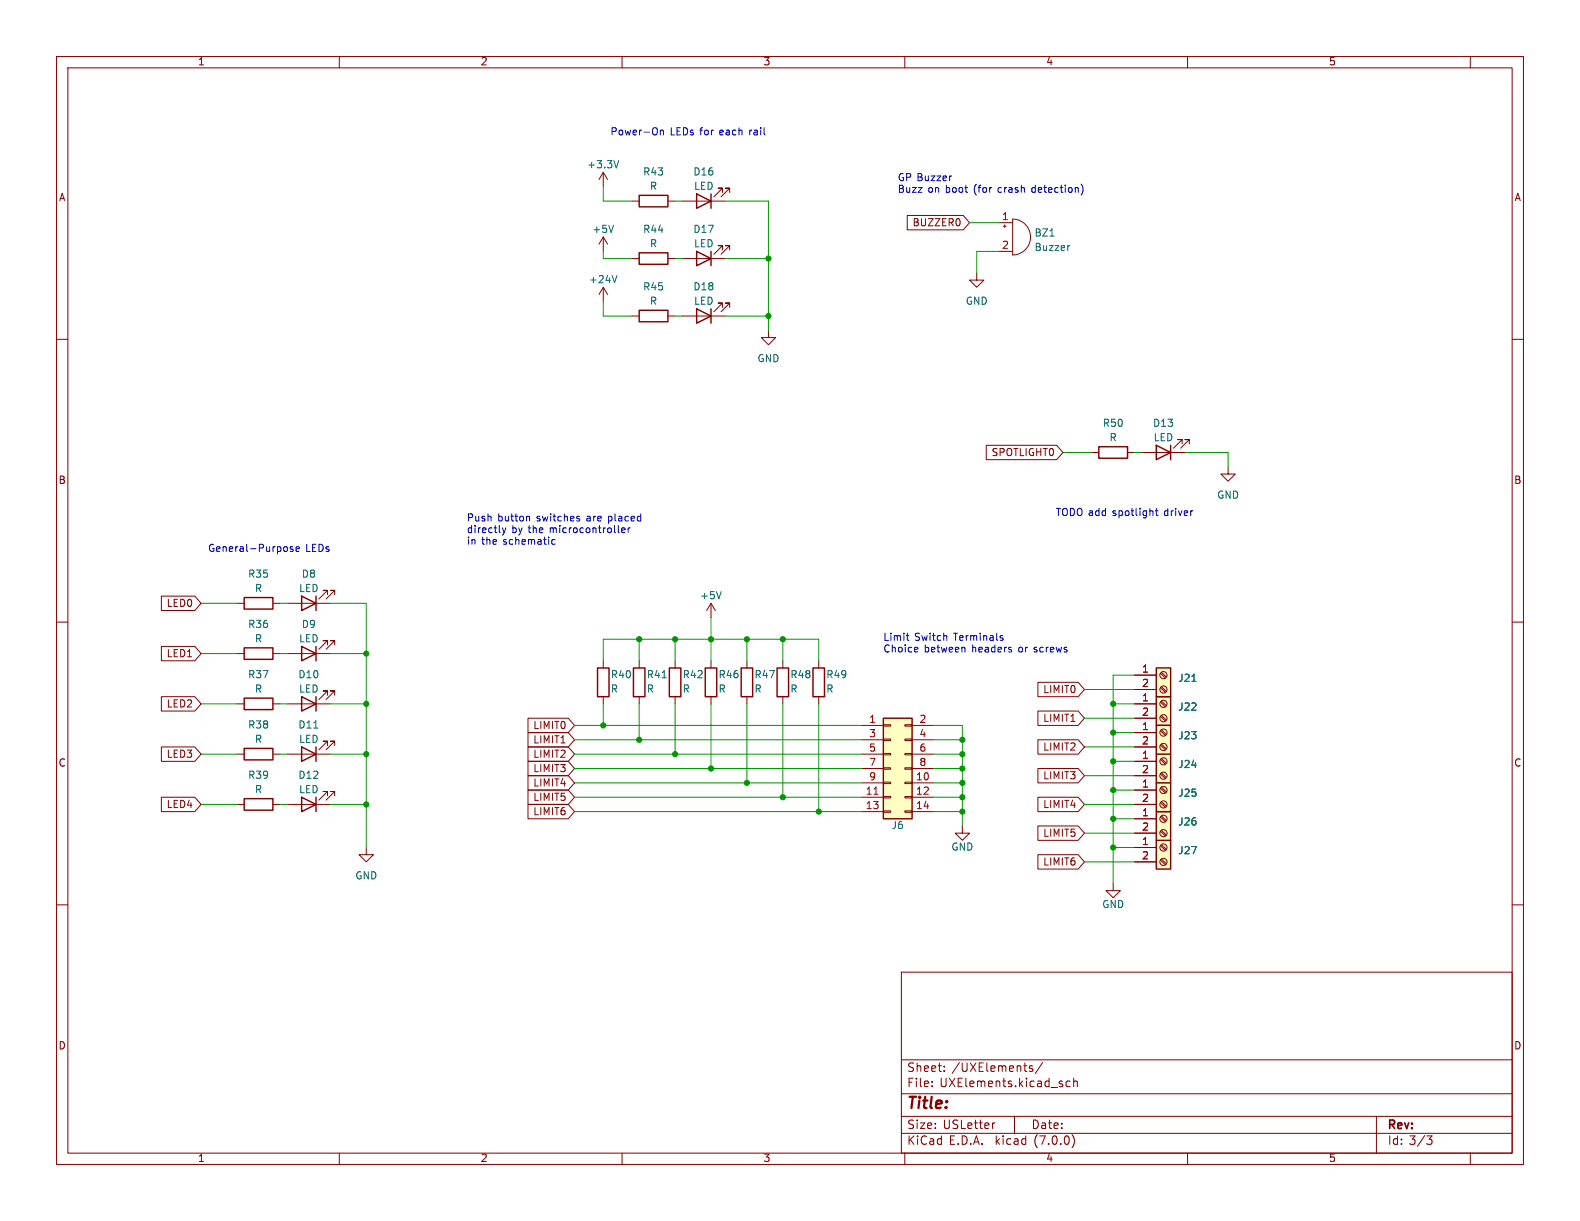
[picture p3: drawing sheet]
<svg xmlns="http://www.w3.org/2000/svg" width="279mm" height="216mm" viewBox="0 0 279 216" stroke-linecap="round" stroke-linejoin="round" font-family="sans-serif">
<g fill="none" stroke="#840000" stroke-width=".18">
<path d="M10 10h259.4v195.9h-259.4zM12 12h255.4v191.9h-255.4zM60 10v2M110 10v2M160 10v2M210 10v2M260 10v2M106.7 30.5v2.5M106.7 30.5l-.8 1.3M106.7 30.5l.7 1.3M111.8 35.6h1.2M118.1 35.6h1.3"/>
<path d="M120.6 35.6h7.7M127.8 34v-.7h-.8h.8l-1.6 1.5M129 34v-.7h-.7h.7l-1.5 1.5M160.4 38.1h9.9l1.1 1.3-1.1 1.2h-9.9zM176.5 39.4h2.6M177.7 39.8v.5M179.1 38.7a3.2 3.2 0 0 1 3.1 3.2 3.2 3.2 0 0 1-3.1 3.2zM10 60h2M106.7 41.9v2.6M106.7 50.8v2.5M106.7 41.9l-.8 1.3M106.7 41.9l.7 1.3"/>
<path d="M106.7 50.8l-.8 1.3M106.7 50.8l.7 1.3M111.8 45.7h1.2M111.8 55.9h1.2M118.1 45.7h1.3M118.1 55.9h1.3M120.6 45.7h7.7M120.6 55.9h7.7M127.8 44.2v-.8h-.8h.8l-1.6 1.6M127.8 54.4v-.8h-.8h.8l-1.6 1.5M129 44.2v-.8h-.7h.7l-1.5 1.6M129 54.4v-.8h-.7h.7l-1.5 1.5"/>
<path d="M135.9 58.4v1.3h1.3l-1.3 1.3-1.3-1.3h1.3M172.7 48.3v1.2h1.3l-1.3 1.3-1.3-1.3h1.3M176.5 44.5h2.6M177.4 40h.5M267.4 60h2M174.4 78.7h12.4l1.2 1.3-1.2 1.3h-12.4zM209 78.5v-.8h-.7h.7l-1.5 1.5M210.3 78.5v-.8h-.8h.8l-1.5 1.5M193 80h1.3M199.4 80h1.3M201.9 80h7.6M217.2 82.6v1.2h1.2l-1.2 1.3-1.3-1.3h1.3"/>
<path d="M10 110h2M28.5 114.3h5.9l1.2 1.3-1.2 1.2h-5.9zM28.5 105.4h5.9l1.2 1.3-1.2 1.3h-5.9zM41.9 115.6h1.3M41.9 106.7h1.3M48.3 115.6h1.2M48.3 106.7h1.2M50.8 115.6h7.6M50.8 106.7h7.6M57.9 105.2v-.8h-.8h.8l-1.5 1.5M57.9 114v-.7h-.8h.8l-1.5 1.5M59.2 105.2v-.8h-.8h.8l-1.5 1.5"/>
<path d="M59.2 114v-.7h-.8h.8l-1.5 1.5M106.7 116.8v1.3M113 116.8v1.3M119.4 116.8v1.3M125.7 106.7l-.7 1.3M125.7 106.7v2.5M125.7 116.8v1.3M125.7 106.7l.8 1.3M132.1 116.8v1.3M138.4 116.8v1.3M144.8 116.8v1.3M200.7 119.4h3.8"/>
<path d="M205.2 119l.9 .9M205.4 118.9l.8 .8M267.4 110h2M28.5 123.2h5.9l1.2 1.3-1.2 1.2h-5.9zM28.5 132.1h5.9l1.2 1.3-1.2 1.2h-5.9zM41.9 124.5h1.3M41.9 133.4h1.3M48.3 124.5h1.2M48.3 133.4h1.2M50.8 124.5h7.6M50.8 133.4h7.6M57.9 122.9v-.7h-.8h.8l-1.5 1.5"/>
<path d="M57.9 131.8v-.7h-.8h.8l-1.5 1.5M59.2 122.9v-.7h-.8h.8l-1.5 1.5M59.2 131.8v-.7h-.8h.8l-1.5 1.5M93.4 134.6h7.1l1.1 1.3-1.1 1.3h-7.1zM93.4 139.7h7.1l1.1 1.3-1.1 1.2h-7.1zM93.4 127h7.1l1.1 1.3-1.1 1.2h-7.1zM93.4 129.5h7.1l1.1 1.3-1.1 1.3h-7.1zM93.4 137.2h7.1l1.1 1.2-1.1 1.3h-7.1zM93.4 132.1h7.1l1.1 1.3-1.1 1.2h-7.1zM106.7 123.2v1.3M113 123.2v1.3M119.4 123.2v1.3"/>
<path d="M125.7 123.2v1.3M132.1 123.2v1.3M138.4 123.2v1.3M144.8 123.2v1.3M152.4 133.4h3.8M152.4 128.3h3.8M152.4 138.4h3.8M152.4 130.8h3.8M152.4 135.9h3.8M156.2 138.3h1.3v.3h-1.3zM156.2 135.8h1.3v.2h-1.3zM156.2 133.2h1.3v.3h-1.3z"/>
<path d="M156.2 130.7h1.3v.2h-1.3zM156.2 128.1h1.3v.3h-1.3zM160 138.3h1.3v.3h-1.3zM160 135.8h1.3v.2h-1.3zM160 133.2h1.3v.3h-1.3zM160 130.7h1.3v.2h-1.3zM160 128.1h1.3v.3h-1.3zM161.3 133.4h3.8M161.3 128.3h3.8M161.3 138.4h3.8M161.3 130.8h3.8M161.3 135.9h3.8"/>
<path d="M183.5 130.8h7.2l1.1 1.3-1.1 1.3h-7.2zM183.5 125.7h7.2l1.1 1.3-1.1 1.3h-7.2zM183.5 120.6h7.2l1.1 1.3-1.1 1.3h-7.2zM183.5 135.9h7.2l1.1 1.3-1.1 1.2h-7.2zM200.7 124.5h3.8M200.7 127h3.8M200.7 134.6h3.8M200.7 137.2h3.8M200.7 129.5h3.8M200.7 132.1h3.8M200.7 139.7h3.8M200.7 121.9h3.8"/>
<path d="M205.2 126.7l.9 .8M205.2 124.1l.9 .9M205.2 136.8l.9 .9M205.2 134.3l.9 .8M205.2 131.7l.9 .9M205.2 129.2l.9 .8M205.2 139.4l.9 .8M205.2 121.6l.9 .8M205.4 126.5l.8 .8M205.4 124l.8 .8M205.4 136.7l.8 .8M205.4 134.1l.8 .9"/>
<path d="M205.4 131.6l.8 .8M205.4 129l.8 .9M205.4 139.2l.8 .8M205.4 121.4l.8 .9M10 160h2M28.5 141h5.9l1.2 1.2-1.2 1.3h-5.9zM41.9 142.2h1.3M48.3 142.2h1.2M50.8 142.2h7.6M57.9 140.7v-.7h-.8h.8l-1.5 1.5M59.2 140.7v-.7h-.8h.8l-1.5 1.5M64.8 149.9v1.2h1.2l-1.2 1.3-1.3-1.3h1.3"/>
<path d="M93.4 142.2h7.1l1.1 1.3-1.1 1.3h-7.1zM152.4 141h3.8M152.4 143.5h3.8M156.2 143.4h1.3v.2h-1.3zM156.2 140.8h1.3v.3h-1.3zM160 143.4h1.3v.2h-1.3zM160 140.8h1.3v.3h-1.3zM161.3 141h3.8M161.3 143.5h3.8M170.2 146.1v1.2h1.2l-1.2 1.3-1.3-1.3h1.3M183.5 146h7.2l1.1 1.3-1.1 1.3h-7.2zM183.5 151.1h7.2l1.1 1.3-1.1 1.3h-7.2z"/>
<path d="M183.5 141h7.2l1.1 1.2-1.1 1.3h-7.2zM196.8 156.2v1.3h1.3l-1.3 1.3-1.2-1.3h1.2M200.7 142.2h3.8M200.7 149.9h3.8M200.7 152.4h3.8M200.7 144.8h3.8M200.7 147.3h3.8M205.2 152.1l.9 .8M205.2 149.5l.9 .9M205.2 147l.9 .8M205.2 144.4l.9 .9M205.2 141.9l.9 .8"/>
<path d="M205.4 151.9l.8 .8M205.4 149.4l.8 .8M205.4 146.8l.8 .9M205.4 144.3l.8 .8M205.4 141.7l.8 .9M267.4 160h2M159.4 171.9h108v32h-108zM159.4 197.4h108M159.4 193.4h108M159.4 187.4h108M164.8 192v.2M164.8 191.2v.2"/>
<path d="M167 189.3v.2M167 188.5v.2M175.9 198.6h-.2M179.4 197.4v3M182.6 188.5h-.4l-.2 .2 .1 .2 .5 .1v.4h-.6M184.4 187.9l-1.3 1.9M189.2 191.2h-.4l-.3 .2v.5l.2 .2h.5M189.9 191.3l.2-.1h.3l.1 1M189.9 190.7v1.5M243.4 197.4v6.5M60 203.9v2M110 203.9v2"/>
<path d="M159.4 200.4h108M160 203.9v2M189.6 200.6a1.72 1.72 0 0 1 0 2.3M210 203.9v2M252.3 200.9h.9l-.5 .5 .5 .2v.5l-.3 .3h-.4M260 203.9v2"/>
<circle cx="205.7" cy="119.4" r=".63"/>
<circle cx="205.7" cy="127" r=".63"/>
<circle cx="205.7" cy="124.5" r=".63"/>
<circle cx="205.7" cy="132.1" r=".63"/>
<circle cx="205.7" cy="121.9" r=".63"/>
<circle cx="205.7" cy="129.5" r=".63"/>
<circle cx="205.7" cy="137.2" r=".63"/>
<circle cx="205.7" cy="134.6" r=".63"/>
<circle cx="205.7" cy="139.7" r=".63"/>
<circle cx="205.7" cy="142.2" r=".63"/>
<circle cx="205.7" cy="147.3" r=".63"/>
<circle cx="205.7" cy="152.4" r=".63"/>
<circle cx="205.7" cy="144.8" r=".63"/>
<circle cx="205.7" cy="149.9" r=".63"/>
</g>
<g fill="none" stroke="#840000" stroke-width=".25">
<path d="M113 34.5h5.1v2.1h-5.1zM123.2 34.3l2.5 1.3-2.5 1.2zM125.7 34.3v2.5M113 54.9h5.1v2h-5.1zM113 44.7h5.1v2h-5.1zM123.2 44.5l2.5 1.2-2.5 1.3zM123.2 54.6l2.5 1.3-2.5 1.3zM125.7 44.5v2.5M125.7 54.6v2.6M194.3 79h5.1v2h-5.1zM204.5 78.7l2.5 1.3-2.5 1.3zM207 78.7v2.6"/>
<path d="M43.2 114.6h5.1v2h-5.1zM43.2 105.7h5.1v2h-5.1zM53.3 105.4l2.6 1.3-2.6 1.3zM53.3 114.3l2.6 1.3-2.6 1.2zM55.9 105.4v2.6M55.9 114.3v2.5M105.7 118.1h2v5.1h-2zM112 118.1h2v5.1h-2zM118.4 118.1h2v5.1h-2zM124.7 118.1h2v5.1h-2zM131.1 118.1h2v5.1h-2zM137.4 118.1h2v5.1h-2z"/>
<path d="M143.8 118.1h2v5.1h-2zM204.5 118.1h2.5v5.1h-2.5zM43.2 123.4h5.1v2.1h-5.1zM43.2 132.3h5.1v2.1h-5.1zM53.3 123.2l2.6 1.3-2.6 1.2zM53.3 132.1l2.6 1.3-2.6 1.2zM55.9 123.2v2.5M55.9 132.1v2.5M156.2 127h5.1v17.8h-5.1zM204.5 123.2h2.5v5.1h-2.5zM204.5 133.4h2.5v5h-2.5zM204.5 128.3h2.5v5.1h-2.5z"/>
<path d="M204.5 138.4h2.5v5.1h-2.5zM43.2 141.2h5.1v2.1h-5.1zM53.3 141l2.6 1.2-2.6 1.3zM55.9 141v2.5M204.5 148.6h2.5v5.1h-2.5zM204.5 143.5h2.5v5.1h-2.5z"/>
</g>
<path d="M108.5 39.8l-.4 1.3M109.4 28.4l-.4 1.3M109.1 48.7l-.4 1.3M189.2 43.4l-.3 .1M127.5 104.6l-.4 1.3M210.8 120.5h.7" fill="none" stroke="#006464" stroke-width=".18"/>
<g fill="#ffffc2" stroke="#ffffc2" stroke-width=".18">
<path d="M204.5 148.6h2.5v5.1h-2.5z"/>
<path d="M204.5 123.2h2.5v5.1h-2.5z"/>
<path d="M204.5 133.4h2.5v5h-2.5z"/>
<path d="M204.5 128.3h2.5v5.1h-2.5z"/>
<path d="M156.2 127h5.1v17.8h-5.1z"/>
<path d="M204.5 143.5h2.5v5.1h-2.5z"/>
<path d="M204.5 138.4h2.5v5.1h-2.5z"/>
<path d="M204.5 118.1h2.5v5.1h-2.5z"/>
</g>
<path d="M154.5 140.4h.8" fill="none" stroke="#a90000" stroke-width=".18"/>
<g fill="none" stroke="#0000c2" stroke-width=".18">
<path d="M116.8 23v.9M116.8 23.1l.2-.1 .3 .1v.8M191.2 32.6a1.46 1.46 0 0 1 0 1.9M50.6 96.7l.2 .2v.4l-.2 .2M51.8 96.7h-.3l-.2 .1 .1 .2 .4 .2v.3h-.5M52.3 97.1l.6-.1v-.3h-.4l-.2 .1 .1 .7h.5M88.8 93.3l.3 .9M89.1 94.2l-.3 .4M89.4 93.3l-.3 .9M93.3 91.3l.4 .2v.6M97.6 96l.2 .2h.4M98.2 95.5l-.4-.1-.2 .2"/>
<path d="M102.2 91.3h.3M102.2 91.7l.3 .1v.1l-.2 .2h-.2M110.1 93.3l-.2 .2v.5l.2 .2 .4-.1M110.4 93.3l.1 .3-.6 .2M111.1 93.3v.9M111.3 93.3l-.2 .3M204.3 90.3h.5M204.5 89.9v1.1l.3 .2M160.3 112.4h.4M160.5 113.2h.2M162.3 114.5v.2l-.6 .2M170.6 114.5v.8"/>
<path d="M177 112.4l.3 .1M177 112.8l.3 .1 .1 .2-.2 .1h-.2"/>
</g>
<g fill="none" stroke="#009600" stroke-width=".18">
<path d="M106.7 33v2.6h5.1M119.4 35.6h1.2M128.3 35.6h7.6v22.8M171.4 39.4h5.1M106.7 44.5v1.2h5.1M106.7 53.3v2.6h5.1M119.4 55.9h1.2M119.4 45.7h1.2M128.3 55.9h7.6M128.3 45.7h7.6M176.5 44.5h-3.8v3.8M188 80h5"/>
<path d="M200.7 80h1.2M209.5 80h7.7v2.6M35.6 115.6h6.3M35.6 106.7h6.3M49.5 115.6h1.3M49.5 106.7h1.3M58.4 106.7h6.4v43.2M58.4 115.6h6.4M106.7 116.8v-3.8h38.1v3.8M113 113v3.8M119.4 113v3.8M125.7 109.2v7.6"/>
<path d="M132.1 113v3.8M138.4 113v3.8M200.7 119.4h-3.9v36.8M35.6 133.4h6.3M35.6 124.5h6.3M49.5 133.4h1.3M49.5 124.5h1.3M58.4 133.4h6.4M58.4 124.5h6.4M101.6 138.4h50.8M101.6 128.3h50.8M101.6 135.9h50.8"/>
<path d="M101.6 130.8h50.8M101.6 133.4h50.8M106.7 124.5v3.8M113 124.5v6.3M119.4 124.5v8.9M125.7 124.5v11.4M132.1 124.5v13.9M138.4 124.5v16.5M144.8 124.5v19M165.1 138.4h5.1M165.1 128.3h5.1v17.8M165.1 135.9h5.1"/>
<path d="M165.1 130.8h5.1M165.1 133.4h5.1M191.8 127h8.9M191.8 121.9h8.9M191.8 132.1h8.9M191.8 137.2h8.9M196.8 124.5h3.9M196.8 134.6h3.9M196.8 139.7h3.9M196.8 129.5h3.9M35.6 142.2h6.3M49.5 142.2h1.3"/>
<path d="M58.4 142.2h6.4M101.6 141h50.8M101.6 143.5h50.8M165.1 141h5.1M165.1 143.5h5.1M191.8 142.2h8.9M191.8 147.3h8.9M191.8 152.4h8.9M196.8 144.8h3.9M196.8 149.9h3.9"/>
</g>
<g fill="#009600" stroke="#009600" stroke-width=".18">
<circle cx="119.4" cy="113" r=".46"/>
<circle cx="119.4" cy="133.4" r=".46"/>
<circle cx="125.7" cy="113" r=".46"/>
<circle cx="144.8" cy="143.5" r=".46"/>
<circle cx="138.4" cy="141" r=".46"/>
<circle cx="132.1" cy="138.4" r=".46"/>
<circle cx="125.7" cy="135.9" r=".46"/>
<circle cx="196.8" cy="149.9" r=".46"/>
<circle cx="170.2" cy="141" r=".46"/>
<circle cx="170.2" cy="138.4" r=".46"/>
<circle cx="170.2" cy="135.9" r=".46"/>
<circle cx="170.2" cy="143.5" r=".46"/>
<circle cx="196.8" cy="144.8" r=".46"/>
<circle cx="196.8" cy="139.7" r=".46"/>
<circle cx="170.2" cy="133.4" r=".46"/>
<circle cx="135.9" cy="55.9" r=".46"/>
<circle cx="132.1" cy="113" r=".46"/>
<circle cx="138.4" cy="113" r=".46"/>
<circle cx="135.9" cy="45.7" r=".46"/>
<circle cx="170.2" cy="130.8" r=".46"/>
<circle cx="64.8" cy="115.6" r=".46"/>
<circle cx="64.8" cy="124.5" r=".46"/>
<circle cx="113" cy="113" r=".46"/>
<circle cx="113" cy="130.8" r=".46"/>
<circle cx="106.7" cy="128.3" r=".46"/>
<circle cx="196.8" cy="129.5" r=".46"/>
<circle cx="196.8" cy="134.6" r=".46"/>
<circle cx="196.8" cy="124.5" r=".46"/>
<circle cx="64.8" cy="133.4" r=".46"/>
<circle cx="64.8" cy="142.2" r=".46"/>
</g>
<text font-size="2.8" fill="#840000" x="160.4" y="196.7">Title:</text>
<g font-size="2.1" fill="#840000">
<text x="160.4" y="189.8">Sheet:</text>
<text x="168.3" y="189.8">/UXElements/</text>
<text x="160.4" y="192.5">File:</text>
<text x="166.2" y="192.5">UXElements.kicad_sch</text>
<text x="160.4" y="202.7">KiCad</text>
<text x="160.4" y="199.9">Size:</text>
<text x="166.7" y="199.9">USLetter</text>
<text x="167.8" y="202.7">E.D.A.</text>
<text x="176.1" y="202.7">kicad</text>
<text x="182.4" y="199.9">Date:</text>
<text x="183" y="202.7">(7.0.0)</text>
<text x="245.4" y="200.1">Rev:</text>
<text x="245.4" y="202.7">Id: 3/3</text>
</g>
<g font-size="1.8" fill="#840000">
<text x="35" y="11.8">1</text>
<text x="85" y="11.8">2</text>
<text x="135" y="11.8">3</text>
<text x="185" y="11.8">4</text>
<text x="235" y="11.8">5</text>
<text x="10.4" y="35.8">A</text>
<text x="267.8" y="35.8">A</text>
<text x="161.2" y="40.3">BUZZER0</text>
<text x="175.2" y="80.9">SPOTLIGHT0</text>
<text x="10.3" y="85.8">B</text>
<text x="267.7" y="85.8">B</text>
<text x="29.3" y="107.6">LED0</text>
<text x="29.3" y="116.5">LED1</text>
<text x="29.3" y="125.4">LED2</text>
<text x="184.3" y="122.8">LIMIT0</text>
<text x="94.2" y="129.2">LIMIT0</text>
<text x="94.2" y="131.7">LIMIT1</text>
<text x="184.3" y="127.9">LIMIT1</text>
<text x="10.3" y="135.8">C</text>
<text x="29.3" y="134.3">LED3</text>
<text x="94.2" y="136.8">LIMIT3</text>
<text x="94.2" y="134.3">LIMIT2</text>
<text x="184.3" y="133">LIMIT2</text>
<text x="267.7" y="135.8">C</text>
<text x="29.3" y="143.2">LED4</text>
<text x="94.2" y="141.9">LIMIT5</text>
<text x="94.2" y="139.3">LIMIT4</text>
<text x="184.3" y="143.2">LIMIT4</text>
<text x="184.3" y="138.1">LIMIT3</text>
<text x="94.2" y="144.4">LIMIT6</text>
<text x="184.3" y="148.2">LIMIT5</text>
<text x="184.3" y="153.3">LIMIT6</text>
<text x="10.3" y="185.8">D</text>
<text x="267.7" y="185.8">D</text>
<text x="35" y="205.7">1</text>
<text x="85" y="205.7">2</text>
<text x="135" y="205.7">3</text>
<text x="185" y="205.7">4</text>
<text x="235" y="205.7">5</text>
</g>
<g font-size="1.8" fill="#0000c2">
<text x="107.9" y="24.1">Power-On</text>
<text x="118.5" y="24.1">LEDs for</text>
<text x="127.4" y="24.1">each</text>
<text x="132.8" y="24.1">rail</text>
<text x="158.7" y="32.2">GP Buzzer</text>
<text x="158.7" y="34.3">Buzz</text>
<text x="164.1" y="34.3">on boot</text>
<text x="172.4" y="34.3">(for</text>
<text x="176.8" y="34.3">crash</text>
<text x="182.8" y="34.3">detection)</text>
<text x="82.5" y="92.4">Push</text>
<text x="82.5" y="94.5">directly</text>
<text x="88" y="92.4">button</text>
<text x="90.5" y="94.5">by the</text>
<text x="95" y="92.4">switches</text>
<text x="97.4" y="94.5">microcontroller</text>
<text x="103.9" y="92.4">are</text>
<text x="107.8" y="92.4">placed</text>
<text x="186.7" y="91.4">TODO add</text>
<text x="196.8" y="91.4">spotlight</text>
<text x="206" y="91.4">driver</text>
<text x="36.7" y="97.8">General-Purpose</text>
<text x="53.9" y="97.8">LEDs</text>
<text x="82.5" y="96.5">in</text>
<text x="85.2" y="96.5">the</text>
<text x="89" y="96.5">schematic</text>
<text x="156.2" y="113.5">Limit</text>
<text x="161.8" y="113.5">Switch</text>
<text x="168.8" y="113.5">Terminals</text>
<text x="156.2" y="115.6">Choice</text>
<text x="163.4" y="115.6">between</text>
<text x="172" y="115.6">headers</text>
<text x="180.3" y="115.6">or</text>
<text x="183.1" y="115.6">screws</text>
</g>
<g font-size="1.8" fill="#006464">
<text x="103.8" y="30">+3.3V</text>
<text x="113.7" y="31.3">R43</text>
<text x="114.9" y="33.8">R</text>
<text x="122.6" y="31.3">D16</text>
<text x="122.7" y="33.8">LED</text>
<text x="104.7" y="41.5">+5V</text>
<text x="113.7" y="41.5">R44</text>
<text x="122.6" y="41.5">D17</text>
<text x="114.9" y="44">R</text>
<text x="122.7" y="44">LED</text>
<text x="182.9" y="42.1">BZ1</text>
<text x="182.9" y="44.6">Buzzer</text>
<text x="104.1" y="50.4">+24V</text>
<text x="113.7" y="51.6">R45</text>
<text x="122.6" y="51.6">D18</text>
<text x="114.9" y="54.2">R</text>
<text x="122.7" y="54.2">LED</text>
<text x="170.7" y="54.2">GND</text>
<text x="133.9" y="64.3">GND</text>
<text x="194.9" y="75.8">R50</text>
<text x="203.8" y="75.8">D13</text>
<text x="196.2" y="78.3">R</text>
<text x="204" y="78.3">LED</text>
<text x="215.2" y="88.5">GND</text>
<text x="43.8" y="102.4">R35</text>
<text x="45" y="105">R</text>
<text x="52.8" y="105">LED</text>
<text x="53.3" y="102.4">D8</text>
<text x="123.7" y="106.2">+5V</text>
<text x="43.8" y="111.3">R36</text>
<text x="45" y="113.9">R</text>
<text x="52.8" y="113.9">LED</text>
<text x="53.3" y="111.3">D9</text>
<text x="43.8" y="120.2">R37</text>
<text x="45" y="122.7">R</text>
<text x="52.7" y="120.2">D10</text>
<text x="52.8" y="122.7">LED</text>
<text x="108" y="120.2">R40</text>
<text x="108" y="122.7">R</text>
<text x="114.3" y="120.2">R41</text>
<text x="114.3" y="122.7">R</text>
<text x="120.7" y="120.2">R42</text>
<text x="120.7" y="122.7">R</text>
<text x="127" y="120.2">R46</text>
<text x="127" y="122.7">R</text>
<text x="133.4" y="120.2">R47</text>
<text x="133.4" y="122.7">R</text>
<text x="139.7" y="120.2">R48</text>
<text x="139.7" y="122.7">R</text>
<text x="146.1" y="120.2">R49</text>
<text x="146.1" y="122.7">R</text>
<text x="208.3" y="125.9">J22</text>
<text x="208.3" y="120.8">J21</text>
<text x="43.8" y="129.1">R38</text>
<text x="45" y="131.6">R</text>
<text x="52.7" y="129.1">D11</text>
<text x="52.8" y="131.6">LED</text>
<text x="208.3" y="131">J23</text>
<text x="43.8" y="138">R39</text>
<text x="52.7" y="138">D12</text>
<text x="208.3" y="136.1">J24</text>
<text x="45" y="140.5">R</text>
<text x="52.8" y="140.5">LED</text>
<text x="208.3" y="141.2">J25</text>
<text x="157.6" y="146.9">J6</text>
<text x="208.3" y="146.2">J26</text>
<text x="62.8" y="155.8">GND</text>
<text x="168.2" y="150.7">GND</text>
<text x="208.3" y="151.3">J27</text>
<text x="194.9" y="160.8">GND</text>
</g>
<g font-size="1.8" fill="#a90000">
<text x="177.1" y="39.1">1</text>
<text x="177.1" y="44.2">2</text>
<text x="201.9" y="119.1">1</text>
<text x="201.9" y="124.2">1</text>
<text x="201.9" y="121.7">2</text>
<text x="153.6" y="128">1</text>
<text x="153.6" y="130.6">3</text>
<text x="162.5" y="128">2</text>
<text x="162.5" y="130.6">4</text>
<text x="201.9" y="126.7">2</text>
<text x="201.9" y="129.3">1</text>
<text x="201.9" y="131.8">2</text>
<text x="153.6" y="133.1">5</text>
<text x="153.6" y="135.6">7</text>
<text x="162.5" y="133.1">6</text>
<text x="162.5" y="135.6">8</text>
<text x="201.9" y="134.4">1</text>
<text x="201.9" y="136.9">2</text>
<text x="153" y="140.7">11</text>
<text x="153" y="143.3">13</text>
<text x="153.6" y="138.2">9</text>
<text x="161.9" y="138.2">10</text>
<text x="161.9" y="140.7">12</text>
<text x="161.9" y="143.3">14</text>
<text x="201.9" y="139.4">1</text>
<text x="201.9" y="142">2</text>
<text x="201.9" y="149.6">1</text>
<text x="201.9" y="144.5">1</text>
<text x="201.9" y="147.1">2</text>
<text x="201.9" y="152.1">2</text>
</g>
</svg>
